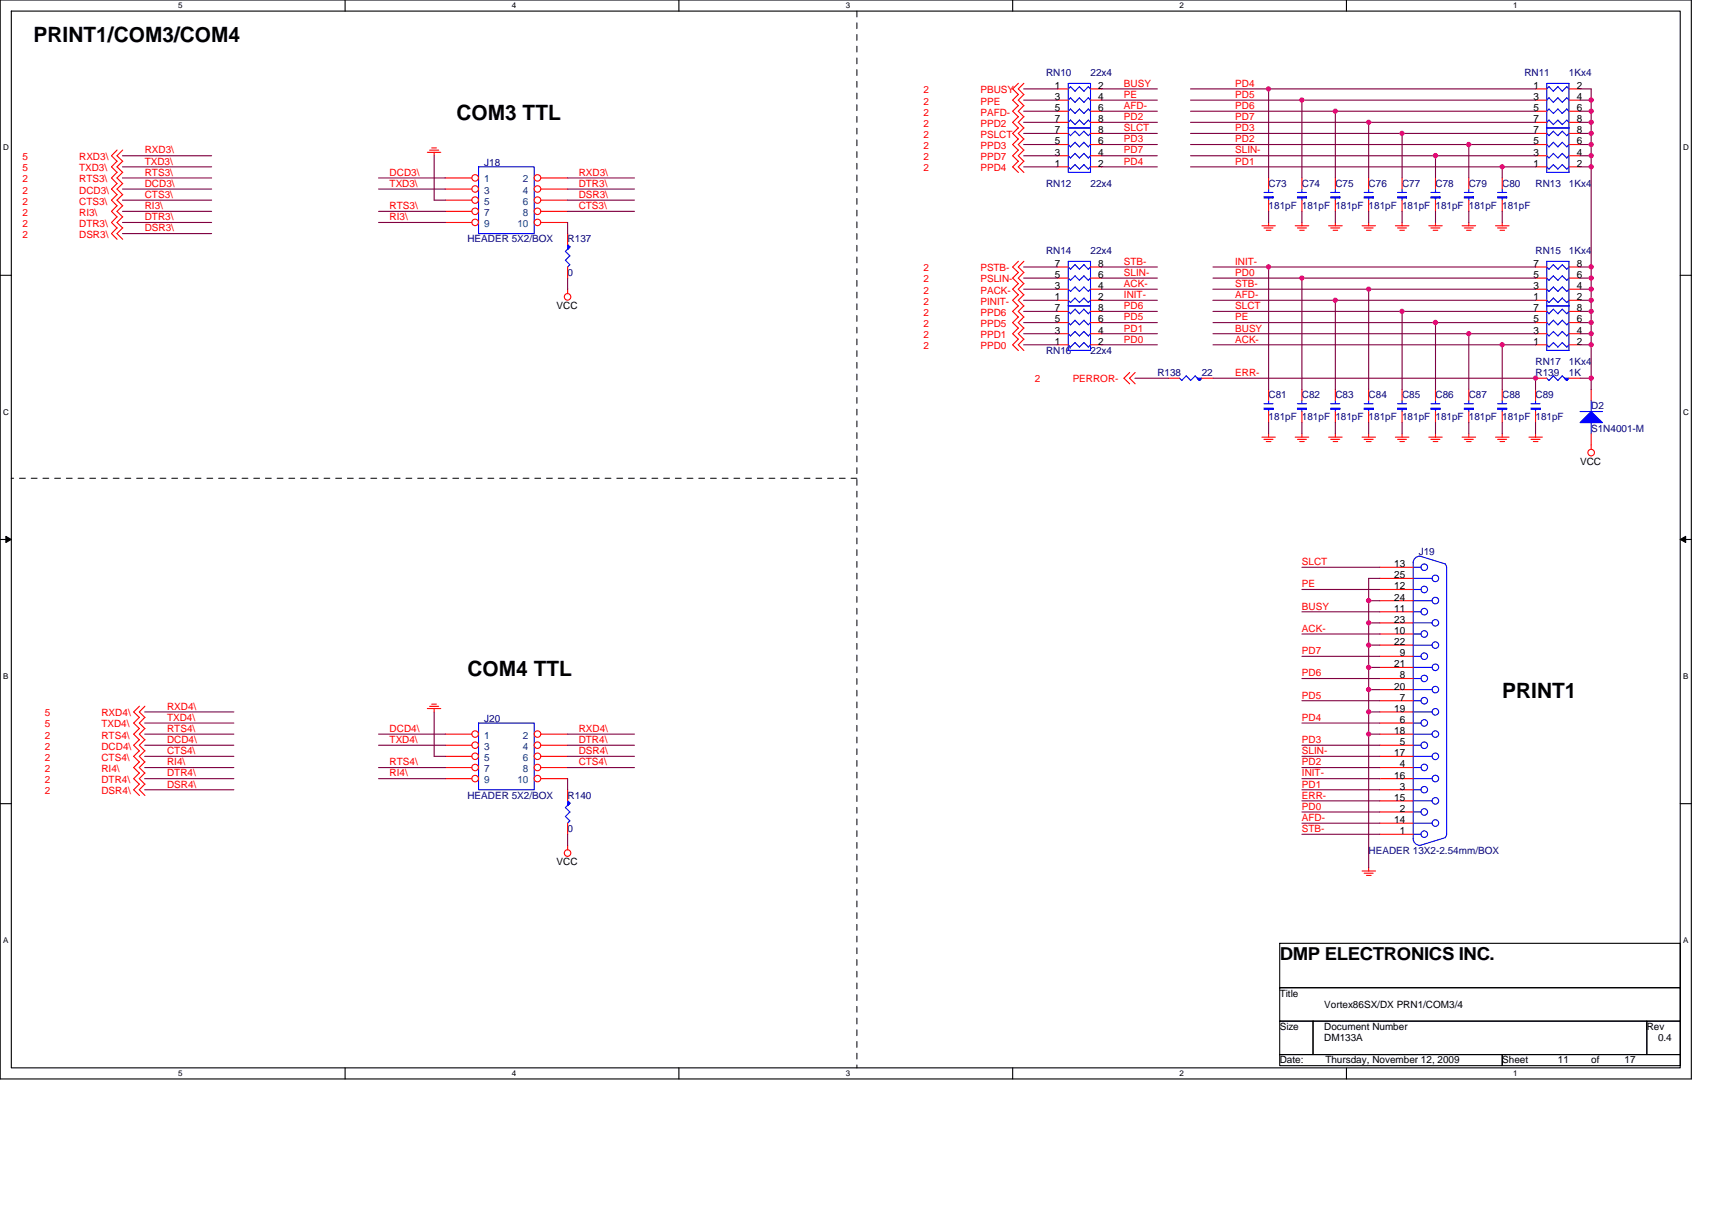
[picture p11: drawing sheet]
<svg xmlns="http://www.w3.org/2000/svg" width="297mm" height="210mm" viewBox="0 0 297 210" stroke-linecap="round" stroke-linejoin="round" font-family="sans-serif">
<path d="M0 0h293.5v187.2h-293.5zM2 1.9h289.5v183.4h-289.5z" fill="none" stroke="#000" stroke-width=".19"/>
<g fill="#fff">
<path d="M30.9 .2h.8v1.6h-.8z"/>
<path d="M30.9 185.5h.8v1.6h-.8z"/>
</g>
<path d="M59.9 0v1.9M59.9 185.3v1.9" fill="none" stroke="#000" stroke-width=".19"/>
<g fill="#fff">
<path d="M88.8 .2h.8v1.6h-.8z"/>
<path d="M88.8 185.5h.8v1.6h-.8z"/>
</g>
<path d="M117.8 0v1.9M117.8 185.3v1.9" fill="none" stroke="#000" stroke-width=".19"/>
<g fill="#fff">
<path d="M146.7 .2h.8v1.6h-.8z"/>
<path d="M146.7 185.5h.8v1.6h-.8z"/>
</g>
<path d="M175.7 0v1.9M175.7 185.3v1.9" fill="none" stroke="#000" stroke-width=".19"/>
<g fill="#fff">
<path d="M204.7 .2h.7v1.6h-.7z"/>
<path d="M204.7 185.5h.7v1.6h-.7z"/>
</g>
<path d="M233.6 0v1.9M233.6 185.3v1.9" fill="none" stroke="#000" stroke-width=".19"/>
<g fill="#fff">
<path d="M262.6 .2h.7v1.6h-.7z"/>
<path d="M262.6 185.5h.7v1.6h-.7z"/>
<path d="M.5 24.8h1v1.6h-1z"/>
<path d="M292 24.8h1v1.6h-1z"/>
<path d="M.5 70.7h1v1.5h-1z"/>
<path d="M292 70.7h1v1.5h-1z"/>
</g>
<path d="M0 47.8h2M291.5 47.8h2" fill="none" stroke="#000" stroke-width=".19"/>
<g fill="#fff">
<path d="M.5 116.5h.9v1.6h-.9z"/>
<path d="M292 116.5h.9v1.6h-.9z"/>
</g>
<path d="M0 93.6h2M291.5 93.6h2" fill="none" stroke="#000" stroke-width=".19"/>
<path d="M1 93.1l1 .5-1 .5zM291.5 93.6l1-.5v1z" fill="#000" stroke="#000" stroke-width=".17"/>
<g fill="#fff">
<path d="M.5 162.4h.9v1.5h-.9z"/>
<path d="M292 162.4h.9v1.5h-.9z"/>
</g>
<path d="M0 139.5h2M291.5 139.5h2M222 163.7h69.5v7.7h-69.5zM222 171.4h69.5v5.8h-69.5zM222 177.2h5.8v5.8h-5.8zM227.8 177.2h57.9v5.8h-57.9zM285.7 177.2h5.8v5.8h-5.8zM222 183h38.6v1.9h-38.6zM260.6 183h30.9v1.9h-30.9z" fill="none" stroke="#000" stroke-width=".19"/>
<path d="M148.7 1.9v183.4M148.7 83h-146.8" fill="none" stroke="#000" stroke-width=".17" stroke-dasharray="1 1 1 1 1 1 1 1"/>
<g fill="none" stroke="#f00" stroke-width=".19">
<path d="M176.7 16.4l-1 1 1 1M176.7 18.3l-1 1 1 1-1 .9 1 1M176.7 14.5l-1 .9 1 1M177.6 16.4l-.9 1 .9 1M177.6 18.3l-.9 1 .9 1-.9 .9 .9 1M177.6 14.5l-.9 .9 .9 1M183.4 15.4h2M183.4 17.4h2M183.4 19.3h2M189.2 15.4h2M189.2 17.4h2M189.2 19.3h2"/>
<path d="M266.4 15.4h2M266.4 17.4h2M266.4 19.3h2M272.2 15.4h1.9M272.2 17.4h1.9M272.2 19.3h1.9M20.3 35.7l-1 1 1 1M20.3 28l-1 1 1 .9M20.3 33.8l-1 .9 1 1M20.3 39.5l-1 1 1 1M20.3 26l-1 1 1 1M20.3 37.6l-1 1 1 1"/>
<path d="M20.3 31.8l-1 1 1 1M20.3 29.9l-1 1 1 1M21.3 35.7l-1 1 1 1M21.3 28l-1 1 1 .9M21.3 33.8l-1 .9 1 1M21.3 39.5l-1 1 1 1M21.3 26l-1 1 1 1M21.3 37.6l-1 1 1 1M21.3 31.8l-1 1 1 1M21.3 29.9l-1 1 1 1M74.1 26.4h2.4M74.5 26.1h1.6"/>
<path d="M74.9 25.7h.8M75.3 26.4v.6M77.3 30.9h4.6M77.3 32.8h4.6M77.3 34.7h4.6M77.3 36.7h4.6M77.3 38.6h4.6M93.8 30.9h4.7M93.8 32.8h4.7M93.8 34.7h4.7M93.8 36.7h4.7M93.8 38.6h4.7"/>
<path d="M176.7 26l-1 1 1 1M176.7 28l-1 1 1 .9M176.7 24.1l-1 1 1 1M176.7 22.2l-1 1 1 1M177.6 26l-.9 1 .9 1M177.6 28l-.9 1 .9 .9M177.6 24.1l-.9 1 .9 1M177.6 22.2l-.9 1 .9 1M183.4 21.2h2M183.4 29h2M183.4 27h2M183.4 25.1h2"/>
<path d="M183.4 23.2h2M189.2 21.2h2M189.2 29h2M189.2 27h2M189.2 25.1h2M189.2 23.2h2M218.9 39.2h2.4M219.3 39.6h1.6M219.7 40h.8M220.1 30.9v1.9M220.1 34.7v2M220.1 38.6v.6"/>
<path d="M224.7 39.2h2.4M225.1 39.6h1.6M225.5 40h.8M225.9 30.9v1.9M225.9 34.7v2M225.9 38.6v.6M230.5 39.2h2.4M230.9 39.6h1.5M231.3 40h.8M231.7 30.9v1.9M231.7 34.7v2M231.7 38.6v.6"/>
<path d="M236.3 39.2h2.4M236.7 39.6h1.5M237.1 40h.8M237.5 30.9v1.9M237.5 34.7v2M237.5 38.6v.6M242.1 39.2h2.4M242.5 39.6h1.5M242.9 40h.8M243.3 30.9v1.9M243.3 34.7v2M243.3 38.6v.6"/>
<path d="M247.9 39.2h2.3M248.3 39.6h1.5M248.7 40h.8M249.1 30.9v1.9M249.1 34.7v2M249.1 38.6v.6M253.7 39.2h2.3M254.1 39.6h1.5M254.5 40h.7M254.8 38.6v.6M254.8 30.9v1.9M254.8 34.7v2"/>
<path d="M259.5 39.2h2.3M259.8 39.6h1.6M260.3 40h.7M260.6 38.6v.6M260.6 30.9v1.9M260.6 34.7v2M266.4 21.2h2M266.4 29h2M266.4 27h2M266.4 25.1h2M266.4 23.2h2M272.2 21.2h1.9"/>
<path d="M272.2 29h1.9M272.2 27h1.9M272.2 25.1h1.9M272.2 23.2h1.9M98.5 50.2v.7M98.5 40.5v2M98.5 46.3v2M176.7 47.3l-1 1 1 .9M176.7 53.1l-1 .9 1 1M176.7 55l-1 1 1 1M176.7 58.8l-1 1 1 1M176.7 49.2l-1 1 1 1"/>
<path d="M176.7 51.1l-1 1 1 1M176.7 56.9l-1 1 1 1M176.7 45.3l-1 1 1 1M177.6 47.3l-.9 1 .9 .9M177.6 53.1l-.9 .9 .9 1M177.6 55l-.9 1 .9 1M177.6 58.8l-.9 1 .9 1M177.6 49.2l-.9 1 .9 1M177.6 51.1l-.9 1 .9 1M177.6 56.9l-.9 1 .9 1M177.6 45.3l-.9 1 .9 1M183.4 59.8h2"/>
<path d="M183.4 57.9h2M183.4 56h2M183.4 54h2M183.4 52.1h2M183.4 50.2h2M183.4 48.3h2M183.4 46.3h2M189.2 59.8h2M189.2 57.9h2M189.2 56h2M189.2 54h2M189.2 52.1h2"/>
<path d="M189.2 50.2h2M189.2 48.3h2M189.2 46.3h2M266.4 59.8h2M266.4 57.9h2M266.4 56h2M266.4 54h2M266.4 52.1h2M266.4 50.2h2M266.4 48.3h2M266.4 46.3h2M272.2 59.8h1.9"/>
<path d="M272.2 57.9h1.9M272.2 56h1.9M272.2 54h1.9M272.2 52.1h1.9M272.2 50.2h1.9M272.2 48.3h1.9M272.2 46.3h1.9M196 64.6l-1 1 1 1M197 64.6l-1 1 1 1M202.7 65.6h2M208.5 65.6h2M218.9 75.9h2.4"/>
<path d="M219.3 76.2h1.6M219.7 76.6h.8M220.1 75.3v.6M220.1 67.6v1.9M220.1 71.4v1.9M224.7 75.9h2.4M225.1 76.2h1.6M225.5 76.6h.8M225.9 67.6v1.9M225.9 71.4v1.9M225.9 75.3v.6M230.5 75.9h2.4"/>
<path d="M230.9 76.2h1.5M231.3 76.6h.8M231.7 67.6v1.9M231.7 71.4v1.9M231.7 75.3v.6M236.3 75.9h2.4M236.7 76.2h1.5M237.1 76.6h.8M237.5 67.6v1.9M237.5 71.4v1.9M237.5 75.3v.6M242.1 75.9h2.4"/>
<path d="M242.5 76.2h1.5M242.9 76.6h.8M243.3 67.6v1.9M243.3 71.4v1.9M243.3 75.3v.6M247.9 75.9h2.3M248.3 76.2h1.5M248.7 76.6h.8M249.1 67.6v1.9M249.1 71.4v1.9M249.1 75.3v.6M253.7 75.9h2.3"/>
<path d="M254.1 76.2h1.5M254.5 76.6h.7M254.8 75.3v.6M254.8 67.6v1.9M254.8 71.4v1.9M259.5 75.9h2.3M259.8 76.2h1.6M260.3 76.6h.7M260.6 75.3v.6M260.6 67.6v1.9M260.6 71.4v1.9M265.3 75.9h2.3"/>
<path d="M265.6 76.2h1.6M266 76.6h.8M266.4 65.6h2M266.4 75.3v.6M266.4 67.6v1.9M266.4 71.4v1.9M272.2 65.6h1.9M276.1 67.6v1.9M276.1 75.3v2.7M239.4 98.4h5.8M239.4 119.7h5.8M239.4 117.8h5.8"/>
<path d="M239.4 115.8h5.8M239.4 113.9h5.8M239.4 112h5.8M239.4 110h5.8M239.4 108.1h5.8M239.4 106.2h5.8M239.4 104.2h5.8M239.4 102.3h5.8M239.4 100.4h5.8M24.2 134.1l-1 1 1 1M24.2 122.6l-1 .9 1 1M24.2 136.1l-1 1 1 .9"/>
<path d="M24.2 128.4l-1 .9 1 1-1 1 1 .9M24.2 126.4l-1 1 1 1M24.2 132.2l-1 1 1 1M24.2 124.5l-1 1 1 .9M25.1 134.1l-.9 1 .9 1M25.1 122.6l-.9 .9 .9 1M25.1 136.1l-.9 1 .9 .9M25.1 128.4l-.9 .9 .9 1-.9 1 .9 .9M25.1 126.4l-.9 1 .9 1M25.1 132.2l-.9 1 .9 1M25.1 124.5l-.9 1 .9 .9M74.1 123h2.4"/>
<path d="M74.5 122.6h1.6M74.9 122.2h.8M75.3 122.9v.6M77.3 127.4h4.6M77.3 129.3h4.6M77.3 131.3h4.6M77.3 133.2h4.6M77.3 135.1h4.6M93.8 127.4h4.7M93.8 129.3h4.7M93.8 131.3h4.7M93.8 133.2h4.7"/>
<path d="M93.8 135.1h4.7M98.5 137.1v1.9M239.4 139h5.8M239.4 137.1h5.8M239.4 135.1h5.8M239.4 133.2h5.8M239.4 131.3h5.8M239.4 129.3h5.8M239.4 127.4h5.8M239.4 125.5h5.8M239.4 123.5h5.8M239.4 121.6h5.8"/>
<path d="M98.5 142.9v1.9M98.5 146.7v.8M236.3 151.2h2.4M236.7 151.5h1.5M237.1 151.9h.8M237.5 150.6v.6M239.4 144.8h5.8M239.4 142.9h5.8M239.4 140.9h5.8"/>
<circle cx="82.4" cy="30.9" r=".57"/>
<circle cx="82.4" cy="32.8" r=".57"/>
<circle cx="82.4" cy="34.7" r=".57"/>
<circle cx="82.4" cy="36.7" r=".57"/>
<circle cx="82.4" cy="38.6" r=".57"/>
<circle cx="93.3" cy="30.9" r=".57"/>
<circle cx="93.3" cy="32.8" r=".57"/>
<circle cx="93.3" cy="34.7" r=".57"/>
<circle cx="93.3" cy="36.7" r=".57"/>
<circle cx="93.3" cy="38.6" r=".57"/>
<circle cx="98.5" cy="51.5" r=".57"/>
<circle cx="276.1" cy="78.5" r=".57"/>
<circle cx="82.4" cy="127.4" r=".57"/>
<circle cx="82.4" cy="129.3" r=".57"/>
<circle cx="82.4" cy="131.2" r=".57"/>
<circle cx="82.4" cy="133.2" r=".57"/>
<circle cx="82.4" cy="135.1" r=".57"/>
<circle cx="93.3" cy="127.4" r=".57"/>
<circle cx="93.3" cy="129.3" r=".57"/>
<circle cx="93.3" cy="131.2" r=".57"/>
<circle cx="93.3" cy="133.2" r=".57"/>
<circle cx="93.3" cy="135.1" r=".57"/>
<circle cx="98.5" cy="148" r=".57"/>
</g>
<g fill="none" stroke="#00f" stroke-width=".19">
<path d="M185.4 14.5h3.8v15.4h-3.8zM185.4 17.4l.3-.4 .8 .8M185.4 19.3l.3-.4 .8 .8M185.7 15l.8 .9M185.8 15l-.4 .4M186.5 17.8l.8-.8 .8 .8M187.3 15l-.8 .8M188.8 15l.4 .5M188.8 17l.4 .4M188.8 18.9l.4 .4M188.8 18.9l-.7 .8-.8-.8-.8 .8M188.8 15l-.7 .8-.8-.8"/>
<path d="M188.8 17l-.7 .8M268.4 14.5h3.8v15.4h-3.8zM268.4 17.4l.4-.4 .7 .8M268.4 19.3l.4-.4 .7 .8M268.8 15l.7 .9M268.8 15l-.4 .4M270.3 17l.8 .8M270.3 15l-.8 .8M270.3 17l-.8 .8M270.3 18.9l-.8 .8M271.8 15l.4 .5M271.8 17l.4 .4"/>
<path d="M271.8 18.9l.4 .4M271.9 15l-.8 .8-.8-.8M271.9 17l-.8 .8M271.9 18.9l-.8 .8-.8-.8M83 29h9.7v11.5h-9.7zM185.3 22.2h3.9M185.4 29l.4 .4M185.7 20.8l.8 .8M185.8 20.8l-.4 .4M186.5 28.6l.8 .8M186.5 24.7l.8 .8 .8-.8 .7 .8M186.5 22.8l.8 .8 .8-.8 .7 .8"/>
<path d="M186.5 28.6l-.8 .7M186.5 26.6l-.8 .8-.3-.4M186.5 24.7l-.8 .8-.3-.4M186.5 22.8l-.8 .7-.3-.3M187.3 20.8l.8 .8M187.3 20.8l-.8 .8M188.1 28.6l.7 .8M188.1 26.6l.7 .8M188.1 26.6l-.8 .8-.8-.8M188.1 28.6l-.8 .7M188.8 20.8l.4 .5M188.8 20.8l-.7 .8"/>
<path d="M189.2 28.9l-.4 .4M189.2 27l-.4 .4M189.2 25.1l-.4 .4M189.2 23.1l-.4 .4M219.3 33.4h1.6M220.1 32.8v.6M220.1 34.4v.4M225.1 33.4h1.6M225.9 32.8v.6M225.9 34.4v.4M230.9 33.4h1.5M231.7 32.8v.6"/>
<path d="M231.7 34.4v.4M236.7 33.4h1.5M237.5 32.8v.6M237.5 34.4v.4M242.5 33.4h1.5M243.3 32.8v.6M243.3 34.4v.4M248.3 33.4h1.5M249.1 32.8v.6M249.1 34.4v.4M254.1 33.4h1.5M254.8 32.8v.6"/>
<path d="M254.8 34.4v.4M259.8 33.4h1.6M260.6 32.8v.6M260.6 34.4v.4M268.3 22.2h3.9M268.4 29l.4 .4M268.8 20.8l.7 .8M268.8 20.8l-.4 .4M269.5 28.6l.8 .8M269.5 26.6l.8 .8M269.5 24.7l.8 .8M269.5 22.8l.8 .8"/>
<path d="M269.5 28.6l-.7 .7M269.5 26.6l-.7 .8-.4-.4M269.5 24.7l-.7 .8-.4-.4M269.5 22.8l-.7 .7-.4-.3M270.3 25.5l.8-.8 .8 .8M270.3 23.5l.8-.7 .8 .8M270.3 20.8l.8 .8M270.3 20.8l-.8 .8M271.1 28.6l.8 .8M271.1 26.6l.8 .8M271.1 28.6l-.8 .7M271.1 26.6l-.8 .8"/>
<path d="M271.8 20.8l.4 .5M271.9 20.8l-.8 .8M272.2 28.9l-.4 .4M272.2 27l-.4 .4M272.2 25.1l-.4 .4M272.2 23.1l-.4 .4M98.1 43.6l.8 .8M98.1 45.2l.8 .8M98.5 42.5l.4 .4M98.9 42.8l-.8 .8M98.9 44.4l-.8 .8M98.9 45.9l-.4 .5"/>
<path d="M185.3 53.1h3.9M185.3 45.4h3.9M185.4 59.8l.4 .4M185.4 56l.4 .4M185.4 54l.4 .5M185.4 45.3v15.5h3.8v-15.5M185.4 52.1l.4 .4M185.4 48.3l.4 .4M186.5 59.5l.8 .7M186.5 57.5l.8 .8 .8-.8 .7 .8M186.5 55.6l.8 .8M186.5 53.7l.8 .8"/>
<path d="M186.5 51.7l.8 .8M186.5 49.8l.8 .8 .8-.8 .7 .8M186.5 47.9l.8 .8M186.5 59.4l-.8 .8M186.5 57.5l-.8 .8-.3-.4M186.5 55.6l-.8 .8M186.5 53.6l-.8 .8M186.5 51.7l-.8 .8M186.5 49.8l-.8 .8-.3-.4M186.5 47.9l-.8 .7M186.5 45.9l-.8 .8-.3-.4M187.3 56.4l.8-.8 .7 .8"/>
<path d="M187.3 54.4l.8-.7 .7 .8M188.1 59.5l.7 .7M188.1 51.7l.7 .8M188.1 47.9l.7 .8M188.1 45.9l.7 .8M188.1 59.4l-.8 .8M188.1 45.9l-.8 .8-.8-.8M188.1 51.7l-.8 .8M188.1 47.9l-.8 .7M189.2 59.8l-.4 .4M189.2 57.9l-.4 .4M189.2 56l-.4 .4"/>
<path d="M189.2 54l-.4 .4M189.2 52.1l-.4 .4M189.2 50.2l-.4 .4M189.2 48.2l-.4 .4M189.2 46.3l-.4 .4M268.3 53.1h3.9M268.3 45.4h3.9M268.4 45.3v15.5h3.8v-15.5M268.4 52.1l.4 .4M268.4 48.3l.4 .4M268.4 59.8l.4 .4M268.4 56l.4 .4"/>
<path d="M268.4 54l.4 .5M269.5 51.7l.8 .8M269.5 49.8l.8 .8M269.5 47.9l.8 .8M269.5 45.9l.8 .8M269.5 59.5l.8 .7M269.5 57.5l.8 .8M269.5 55.6l.8 .8M269.5 53.7l.8 .8M269.5 51.7l-.7 .8M269.5 49.8l-.7 .8-.4-.4M269.5 47.9l-.7 .7"/>
<path d="M269.5 45.9l-.7 .8-.4-.4M269.5 59.4l-.7 .8M269.5 57.5l-.7 .8-.4-.4M269.5 55.6l-.7 .8M269.5 53.6l-.7 .8M270.3 50.6l.8-.8 .8 .8M270.3 58.3l.8-.8 .8 .8M270.3 56.4l.8-.8 .8 .8M270.3 54.4l.8-.7 .8 .8M271.1 51.7l.8 .8M271.1 47.9l.8 .8M271.1 45.9l.8 .8"/>
<path d="M271.1 59.5l.8 .7M271.1 51.7l-.8 .8M271.1 47.9l-.8 .7M271.1 45.9l-.8 .8M271.1 59.4l-.8 .8M272.2 52.1l-.4 .4M272.2 50.2l-.4 .4M272.2 48.2l-.4 .4M272.2 46.3l-.4 .4M272.2 59.8l-.4 .4M272.2 57.9l-.4 .4M272.2 56l-.4 .4"/>
<path d="M272.2 54l-.4 .4M204.6 65.6l.4 .4M205.8 65.2l.8 .8M205.8 65.2l-.8 .8M207.3 65.2l.8 .8M207.4 65.2l-.8 .8M208.5 65.6l-.4 .4M219.3 70.1h1.6M220.1 69.5v.6M220.1 71v.4M225.1 70.1h1.6M225.9 69.5v.6"/>
<path d="M225.9 71v.4M230.9 70.1h1.5M231.7 69.5v.6M231.7 71v.4M236.7 70.1h1.5M237.5 69.5v.6M237.5 71v.4M242.5 70.1h1.5M243.3 69.5v.6M243.3 71v.4M248.3 70.1h1.5M249.1 69.5v.6"/>
<path d="M249.1 71v.4M254.1 70.1h1.5M254.8 69.5v.6M254.8 71v.4M259.8 70.1h1.6M260.6 69.5v.6M260.6 71v.4M265.6 70.1h1.6M266.4 69.5v.6M266.4 71v.4M268.3 65.6l.5 .4M269.5 65.2l.8 .8"/>
<path d="M269.5 65.2l-.8 .8M271 65.2l.8 .8M271.1 65.2l-.8 .8M272.2 65.6l-.4 .4M274.1 71.4h3.9M276.1 69.5v1.9M276.1 73.3v2M245.2 98.4h1.4M250.7 97.9l.3 .5M250.8 97.9l-4.5-1.4a1.14 1.14 0 0 0-1.1 1.2v47.8a1.17 1.17 0 0 0 1.1 1.2M251 98.4v46.4M245.2 119.7h3.3"/>
<path d="M245.2 115.8h3.3M245.2 112h3.3M245.2 108.1h3.3M245.2 104.2h3.3M245.2 100.4h3.3M245.2 117.8h1.4M245.2 113.9h1.4M245.2 110h1.4M245.2 106.2h1.4M245.2 102.3h1.4M83 125.5h9.7v11.6h-9.7zM98.5 139l.4 .4"/>
<path d="M98.9 139.4l-.8 .8M245.2 139h3.3M245.2 135.1h3.3M245.2 131.3h3.3M245.2 127.4h3.3M245.2 123.5h3.3M245.2 137.1h1.4M245.2 133.2h1.4M245.2 129.3h1.4M245.2 125.5h1.4M245.2 121.6h1.4M98.1 140.1l.8 .8"/>
<path d="M98.1 141.7l.8 .8M98.9 140.9l-.8 .8M98.9 142.5l-.4 .4M245.2 142.9h3.3M245.2 144.8h1.4M245.2 140.9h1.4M250.8 145.4l-4.5 1.3M251 144.8l-.2 .5"/>
<circle cx="247.1" cy="98.4" r=".57"/>
<circle cx="247.1" cy="110" r=".57"/>
<circle cx="247.1" cy="106.1" r=".57"/>
<circle cx="247.1" cy="102.3" r=".57"/>
<circle cx="247.1" cy="113.9" r=".57"/>
<circle cx="247.1" cy="117.7" r=".57"/>
<circle cx="249" cy="100.4" r=".57"/>
<circle cx="249" cy="115.8" r=".57"/>
<circle cx="249" cy="104.2" r=".57"/>
<circle cx="249" cy="111.9" r=".57"/>
<circle cx="249" cy="119.7" r=".57"/>
<circle cx="249" cy="108.1" r=".57"/>
<circle cx="247.1" cy="133.2" r=".57"/>
<circle cx="247.1" cy="121.6" r=".57"/>
<circle cx="247.1" cy="129.3" r=".57"/>
<circle cx="247.1" cy="125.5" r=".57"/>
<circle cx="247.1" cy="137" r=".57"/>
<circle cx="249" cy="131.3" r=".57"/>
<circle cx="249" cy="135.1" r=".57"/>
<circle cx="249" cy="123.5" r=".57"/>
<circle cx="249" cy="139" r=".57"/>
<circle cx="249" cy="127.4" r=".57"/>
<circle cx="247.1" cy="144.8" r=".57"/>
<circle cx="247.1" cy="140.9" r=".57"/>
<circle cx="249" cy="142.8" r=".57"/>
</g>
<g fill="#00f" stroke="#00f" stroke-width=".19">
<path d="M225.1 34.2v.2h1.6v-.2z" fill-rule="evenodd"/>
<path d="M242.5 34.2v.2h1.5v-.2z" fill-rule="evenodd"/>
<path d="M259.9 34.2v.2h1.5v-.2z" fill-rule="evenodd"/>
<path d="M254.1 34.2v.2h1.5v-.2z" fill-rule="evenodd"/>
<path d="M219.3 34.2v.2h1.6v-.2z" fill-rule="evenodd"/>
<path d="M98.5 42.5l.4 .3-.4 .4 .4-.4-.4 .4z" fill-rule="evenodd"/>
<path d="M248.3 70.8v.2h1.5v-.2z" fill-rule="evenodd"/>
<path d="M265.7 70.8v.2h1.5v-.2z" fill-rule="evenodd"/>
<path d="M98.5 139l.4 .4-.4 .4 .4-.4-.4 .4z" fill-rule="evenodd"/>
<path d="M236.7 34.2v.2h1.5v-.2z" fill-rule="evenodd"/>
<path d="M207.7 65.6h.8l-.4 .4z" fill-rule="evenodd"/>
<path d="M248.3 34.2v.2h1.5v-.2z" fill-rule="evenodd"/>
<path d="M276.1 71.4l1.9 1.9h-3.9z" fill-rule="evenodd"/>
<path d="M271.5 65.6h.7l-.4 .4z" fill-rule="evenodd"/>
<path d="M230.9 34.2v.2h1.5v-.2z" fill-rule="evenodd"/>
<path d="M254.1 70.8v.2h1.5v-.2z" fill-rule="evenodd"/>
<path d="M219.3 70.8v.2h1.6v-.2z" fill-rule="evenodd"/>
<path d="M242.5 70.8v.2h1.5v-.2z" fill-rule="evenodd"/>
<path d="M236.7 70.8v.2h1.5v-.2z" fill-rule="evenodd"/>
<path d="M225.1 70.8v.2h1.6v-.2z" fill-rule="evenodd"/>
<path d="M230.9 70.8v.2h1.5v-.2z" fill-rule="evenodd"/>
<path d="M259.9 70.8v.2h1.5v-.2z" fill-rule="evenodd"/>
</g>
<g fill="none" stroke="#800040" stroke-width=".19">
<path d="M177.6 17.4h5.8M177.6 19.3h5.8M177.6 15.4h5.8M191.1 17.4h9.7M191.1 19.3h9.7M191.1 15.4h9.7M206.6 15.4h59.8M206.6 17.4h59.8M206.6 19.3h59.8M220.1 15.4v15.5M225.9 17.4v13.5M231.7 19.3v11.6"/>
<path d="M274.1 17.4h2M274.1 19.3h2M274.1 15.4h2v52.2M21.2 27h15.5M21.2 29h15.5M21.2 38.6h15.5M21.2 36.7h15.5M21.2 34.7h15.5M21.2 30.9h15.5M21.2 32.8h15.5M65.7 38.6h11.6M65.7 36.7h11.6"/>
<path d="M65.7 30.9h11.6M65.7 32.8h11.6M75.3 27v7.7h2M98.5 36.7h11.6M98.5 34.7h11.6M98.5 30.9h11.6M98.5 32.8h11.6M98.5 38.6v2M177.6 21.2h5.8M177.6 25.1h5.8M177.6 27h5.8M177.6 29h5.8"/>
<path d="M177.6 23.2h5.8M191.1 21.2h9.7M191.1 25.1h9.7M191.1 27h9.7M191.1 29h9.7M191.1 23.2h9.7M206.6 27h59.8M206.6 21.2h59.8M206.6 25.1h59.8M206.6 29h59.8M220.1 36.7v1.9M225.9 36.7v1.9"/>
<path d="M231.7 36.7v1.9M237.5 21.2v9.7M237.5 36.7v1.9M243.3 23.1v7.8M243.3 36.7v1.9M249.1 27v3.9M249.1 36.7v1.9M254.8 25.1v5.8M254.8 36.7v1.9M260.6 28.9v2M260.6 36.7v1.9M266.4 23.2h-59.8"/>
<path d="M274.1 21.2h2M274.1 25.1h2M274.1 27h2M274.1 29h2M274.1 23.2h2M21.2 40.5h15.5M98.5 48.2v2M177.6 59.8h5.8M177.6 48.3h5.8M177.6 46.3h5.8M177.6 56h5.8M177.6 50.2h5.8"/>
<path d="M177.6 54h5.8M177.6 57.9h5.8M177.6 52.1h5.8M191.1 59.8h9.7M191.1 48.3h9.7M191.1 46.3h9.7M191.1 56h9.7M191.1 50.2h9.7M191.1 54h9.7M191.1 57.9h9.7M191.1 52.1h9.7M210.4 52.1h56"/>
<path d="M210.4 50.2h56M210.5 54h55.9M210.5 57.9h55.9M210.5 48.3h55.9M220.1 46.3v21.3M225.9 48.2v19.4M231.7 52.1v15.5M237.5 50.2v17.4M243.3 54v13.6M249.1 56v11.6M254.8 57.9v9.7M260.6 59.8v7.8"/>
<path d="M266.4 46.3h-55.9M266.4 56h-55.9M266.4 59.8h-55.9M274.1 48.3h2M274.1 46.3h2M274.1 56h2M274.1 50.2h2M274.1 59.8h2M274.1 54h2M274.1 57.9h2M274.1 52.1h2M196.9 65.6h5.8"/>
<path d="M210.5 65.6h55.9M220.1 73.3v2M225.9 73.3v2M231.7 73.3v2M237.5 73.3v2M243.3 73.3v2M249.1 73.3v2M254.8 73.3v2M260.6 73.3v2M266.4 65.6v2M266.4 73.3v2M274.1 65.6h2"/>
<path d="M225.9 98.4h13.5M225.9 110h13.5M225.9 117.8h13.5M225.9 106.2h13.5M225.9 113.9h13.5M225.9 102.3h13.5M237.5 112h1.9M237.5 108.1h1.9M237.5 119.7h1.9M237.5 115.8h1.9M237.5 104.2h1.9M239.4 100.4h-1.9v50.2"/>
<path d="M25.1 127.4h15.5M25.1 135.1h15.5M25.1 123.5h15.5M25.1 129.3h15.5M25.1 125.5h15.5M25.1 137.1h15.5M25.1 133.2h15.5M25.1 131.3h15.5M65.7 127.4h11.6M65.7 135.1h11.6M65.7 129.3h11.6M65.7 133.2h11.6"/>
<path d="M75.3 123.5v7.8h2M98.5 127.4h11.6M98.5 129.3h11.6M98.5 133.2h11.6M98.5 131.3h11.6M98.5 135.1v2M225.9 135.1h13.5M225.9 129.3h13.5M225.9 125.5h13.5M225.9 137.1h13.5M225.9 133.2h13.5M225.9 139h13.5"/>
<path d="M225.9 121.6h13.5M225.9 131.3h13.5M237.5 127.4h1.9M237.5 123.5h1.9M98.5 144.8v1.9M225.9 144.8h13.5M225.9 142.9h13.5M225.9 140.9h13.5"/>
</g>
<g fill="#f0f" stroke="#f0f" stroke-width=".19">
<circle cx="276.1" cy="59.8" r=".38"/>
<circle cx="276.1" cy="54" r=".38"/>
<circle cx="266.4" cy="65.6" r=".38"/>
<circle cx="260.6" cy="59.8" r=".38"/>
<circle cx="231.7" cy="19.3" r=".38"/>
<circle cx="237.5" cy="21.2" r=".38"/>
<circle cx="276.1" cy="27" r=".38"/>
<circle cx="276.1" cy="50.2" r=".38"/>
<circle cx="276.1" cy="56" r=".38"/>
<circle cx="276.1" cy="19.3" r=".38"/>
<circle cx="276.1" cy="23.1" r=".38"/>
<circle cx="276.1" cy="25.1" r=".38"/>
<circle cx="276.1" cy="52.1" r=".38"/>
<circle cx="276.1" cy="65.6" r=".38"/>
<circle cx="276.1" cy="17.4" r=".38"/>
<circle cx="237.5" cy="50.2" r=".38"/>
<circle cx="249" cy="56" r=".38"/>
<circle cx="276.1" cy="21.2" r=".38"/>
<circle cx="276.1" cy="28.9" r=".38"/>
<circle cx="276.1" cy="57.9" r=".38"/>
<circle cx="237.5" cy="123.5" r=".38"/>
<circle cx="237.5" cy="115.8" r=".38"/>
<circle cx="237.5" cy="127.4" r=".38"/>
<circle cx="237.5" cy="111.9" r=".38"/>
<circle cx="237.5" cy="108.1" r=".38"/>
<circle cx="237.5" cy="104.2" r=".38"/>
<circle cx="237.5" cy="119.7" r=".38"/>
<circle cx="276.1" cy="48.2" r=".38"/>
<circle cx="260.6" cy="28.9" r=".38"/>
<circle cx="220.1" cy="46.3" r=".38"/>
<circle cx="225.9" cy="48.2" r=".38"/>
<circle cx="276.1" cy="46.3" r=".38"/>
<circle cx="225.9" cy="17.4" r=".38"/>
<circle cx="220.1" cy="15.4" r=".38"/>
<circle cx="249" cy="27" r=".38"/>
<circle cx="243.3" cy="23.1" r=".38"/>
<circle cx="254.8" cy="25.1" r=".38"/>
<circle cx="243.2" cy="54" r=".38"/>
<circle cx="231.7" cy="52.1" r=".38"/>
<circle cx="254.8" cy="57.9" r=".38"/>
</g>
<g font-size="3.7">
<text x="5.8" y="7.2">PRINT1/COM3/COM4</text>
<text x="79.2" y="20.8">COM3 TTL</text>
<text x="81.1" y="117.3">COM4 TTL</text>
<text x="260.6" y="121.1">PRINT1</text>
</g>
<text font-size="3.1" x="222" y="166.6">DMP ELECTRONICS INC.</text>
<g font-size="1.7" fill="#f00">
<text x="160.2" y="16.2">2</text>
<text x="170.1" y="16.2">PBUSY</text>
<text x="195" y="17">PE</text>
<text x="195" y="15">BUSY</text>
<text x="214.3" y="17">PD5</text>
<text x="214.3" y="15">PD4</text>
<text x="160.2" y="18.1">2</text>
<text x="160.2" y="20.1">2</text>
<text x="160.2" y="22">2</text>
<text x="160.2" y="23.9">2</text>
<text x="170.1" y="18.1">PPE</text>
<text x="170.1" y="20.1">PAFD-</text>
<text x="170.1" y="22">PPD2</text>
<text x="170.1" y="23.9">PSLCT</text>
<text x="195" y="18.9">AFD-</text>
<text x="195" y="20.8">PD2</text>
<text x="195" y="22.8">SLCT</text>
<text x="214.3" y="20.8">PD7</text>
<text x="214.3" y="18.9">PD6</text>
<text x="214.3" y="22.8">PD3</text>
<text x="3.9" y="29.7">5</text>
<text x="3.9" y="27.8">5</text>
<text x="13.7" y="29.7">TXD3\</text>
<text x="13.7" y="27.8">RXD3\</text>
<text x="25.1" y="26.6">RXD3\</text>
<text x="25.1" y="28.6">TXD3\</text>
<text x="160.2" y="27.8">2</text>
<text x="160.2" y="29.7">2</text>
<text x="160.2" y="25.9">2</text>
<text x="170.1" y="27.8">PPD7</text>
<text x="170.1" y="29.7">PPD4</text>
<text x="170.1" y="25.9">PPD3</text>
<text x="195" y="26.6">PD7</text>
<text x="195" y="28.6">PD4</text>
<text x="195" y="24.7">PD3</text>
<text x="214.3" y="28.6">PD1</text>
<text x="214.3" y="24.7">PD2</text>
<text x="214.3" y="26.6">SLIN-</text>
<text x="3.9" y="35.5">2</text>
<text x="3.9" y="33.6">2</text>
<text x="3.9" y="31.7">2</text>
<text x="13.7" y="35.5">CTS3\</text>
<text x="13.7" y="33.6">DCD3\</text>
<text x="13.7" y="31.7">RTS3\</text>
<text x="25.1" y="34.4">CTS3\</text>
<text x="25.1" y="30.5">RTS3\</text>
<text x="25.1" y="32.4">DCD3\</text>
<text x="67.6" y="30.5">DCD3\</text>
<text x="67.6" y="32.4">TXD3\</text>
<text x="100.4" y="30.5">RXD3\</text>
<text x="100.4" y="32.4">DTR3\</text>
<text x="100.4" y="34.4">DSR3\</text>
<text x="3.9" y="37.4">2</text>
<text x="3.9" y="41.3">2</text>
<text x="3.9" y="39.4">2</text>
<text x="13.7" y="37.4">RI3\</text>
<text x="13.7" y="41.3">DSR3\</text>
<text x="13.7" y="39.4">DTR3\</text>
<text x="25.1" y="38.2">DTR3\</text>
<text x="25.1" y="36.3">RI3\</text>
<text x="25.1" y="40.2">DSR3\</text>
<text x="67.6" y="36.3">RTS3\</text>
<text x="67.6" y="38.2">RI3\</text>
<text x="100.4" y="36.3">CTS3\</text>
<text x="160.2" y="47.1">2</text>
<text x="170.1" y="47.1">PSTB-</text>
<text x="195" y="47.9">SLIN-</text>
<text x="195" y="45.9">STB-</text>
<text x="214.3" y="45.9">INIT-</text>
<text x="214.3" y="47.9">PD0</text>
<text x="160.2" y="49">2</text>
<text x="160.2" y="51">2</text>
<text x="160.2" y="52.9">2</text>
<text x="170.1" y="49">PSLIN-</text>
<text x="170.1" y="51">PACK-</text>
<text x="170.1" y="52.9">PINIT-</text>
<text x="195" y="53.7">PD6</text>
<text x="195" y="49.8">ACK-</text>
<text x="195" y="51.7">INIT-</text>
<text x="214.3" y="53.7">SLCT</text>
<text x="214.3" y="51.7">AFD-</text>
<text x="214.3" y="49.8">STB-</text>
<text x="160.2" y="54.8">2</text>
<text x="160.2" y="56.7">2</text>
<text x="160.2" y="58.7">2</text>
<text x="170.1" y="54.8">PPD6</text>
<text x="170.1" y="56.7">PPD5</text>
<text x="170.1" y="58.7">PPD1</text>
<text x="195" y="55.6">PD5</text>
<text x="195" y="59.5">PD0</text>
<text x="195" y="57.5">PD1</text>
<text x="214.3" y="59.5">ACK-</text>
<text x="214.3" y="55.6">PE</text>
<text x="214.3" y="57.5">BUSY</text>
<text x="160.2" y="60.6">2</text>
<text x="170.1" y="60.6">PPD0</text>
<text x="214.3" y="65.2">ERR-</text>
<text x="179.6" y="66.2">2</text>
<text x="186.1" y="66.2">PERROR-</text>
<text x="225.9" y="98.1">SLCT</text>
<text x="225.9" y="101.9">PE</text>
<text x="225.9" y="105.8">BUSY</text>
<text x="225.9" y="109.6">ACK-</text>
<text x="225.9" y="113.5">PD7</text>
<text x="225.9" y="117.4">PD6</text>
<text x="7.8" y="124.3">5</text>
<text x="17.6" y="124.3">RXD4\</text>
<text x="29" y="125.1">TXD4\</text>
<text x="29" y="123.1">RXD4\</text>
<text x="225.9" y="125.1">PD4</text>
<text x="225.9" y="121.2">PD5</text>
<text x="7.8" y="130.1">2</text>
<text x="7.8" y="128.2">2</text>
<text x="7.8" y="126.2">5</text>
<text x="17.6" y="130.1">DCD4\</text>
<text x="17.6" y="128.2">RTS4\</text>
<text x="17.6" y="126.2">TXD4\</text>
<text x="29" y="130.9">CTS4\</text>
<text x="29" y="128.9">DCD4\</text>
<text x="29" y="127">RTS4\</text>
<text x="67.6" y="128.9">TXD4\</text>
<text x="67.6" y="127">DCD4\</text>
<text x="100.4" y="130.9">DSR4\</text>
<text x="100.4" y="127">RXD4\</text>
<text x="100.4" y="128.9">DTR4\</text>
<text x="225.9" y="128.9">PD3</text>
<text x="225.9" y="130.9">SLIN-</text>
<text x="7.8" y="135.9">2</text>
<text x="7.8" y="137.8">2</text>
<text x="7.8" y="132">2</text>
<text x="7.8" y="134">2</text>
<text x="17.6" y="135.9">DTR4\</text>
<text x="17.6" y="137.8">DSR4\</text>
<text x="17.6" y="132">CTS4\</text>
<text x="17.6" y="134">RI4\</text>
<text x="29" y="134.7">DTR4\</text>
<text x="29" y="132.8">RI4\</text>
<text x="29" y="136.7">DSR4\</text>
<text x="67.6" y="132.8">RTS4\</text>
<text x="67.6" y="134.7">RI4\</text>
<text x="100.4" y="132.8">CTS4\</text>
<text x="225.9" y="134.7">INIT-</text>
<text x="225.9" y="136.7">PD1</text>
<text x="225.9" y="132.8">PD2</text>
<text x="225.9" y="142.5">AFD-</text>
<text x="225.9" y="138.6">ERR-</text>
<text x="225.9" y="140.5">PD0</text>
<text x="225.9" y="144.4">STB-</text>
</g>
<g font-size="1.7" fill="#000080">
<text x="181.5" y="13.1">RN10</text>
<text x="189.2" y="13.1">22x4</text>
<text x="264.5" y="13.1">RN11</text>
<text x="272.2" y="13.1">1Kx4</text>
<text x="84" y="28.8">J18</text>
<text x="181.5" y="32.4">RN12</text>
<text x="189.2" y="32.4">22x4</text>
<text x="220.1" y="32.4">C73</text>
<text x="225.9" y="32.4">C74</text>
<text x="231.7" y="32.4">C75</text>
<text x="237.5" y="32.4">C76</text>
<text x="243.3" y="32.4">C77</text>
<text x="249.1" y="32.4">C78</text>
<text x="254.8" y="32.4">C79</text>
<text x="260.6" y="32.4">C80</text>
<text x="266.4" y="32.4">RN13</text>
<text x="272.2" y="32.4">1Kx4</text>
<text x="220.1" y="36.3">181pF 181pF 181pF 181pF 181pF 181pF 181pF 181pF</text>
<text x="81.1" y="42.1">HEADER 5X2/BOX</text>
<text x="98.5" y="42.1">R137</text>
<text x="98.5" y="47.9">0</text>
<text x="181.5" y="44">RN14</text>
<text x="189.2" y="44">22x4</text>
<text x="266.4" y="44">RN15</text>
<text x="272.2" y="44">1Kx4</text>
<text x="181.5" y="61.4">RN16</text>
<text x="189.2" y="61.4">22x4</text>
<text x="200.8" y="65.2">R138</text>
<text x="208.5" y="65.2">22</text>
<text x="266.4" y="63.3">RN17</text>
<text x="266.4" y="65.2">R139</text>
<text x="272.2" y="63.3">1Kx4</text>
<text x="272.2" y="65.2">1K</text>
<text x="220.1" y="69.1">C81</text>
<text x="225.9" y="69.1">C82</text>
<text x="231.7" y="69.1">C83</text>
<text x="237.5" y="69.1">C84</text>
<text x="243.3" y="69.1">C85</text>
<text x="249.1" y="69.1">C86</text>
<text x="254.8" y="69.1">C87</text>
<text x="260.6" y="69.1">C88</text>
<text x="266.4" y="69.1">C89</text>
<text x="276.1" y="71">D2</text>
<text x="220.1" y="73">181pF 181pF 181pF 181pF 181pF 181pF 181pF 181pF 181pF</text>
<text x="276.1" y="74.9">S1N4001-M</text>
<text x="246.2" y="96.3">J19</text>
<text x="84" y="125.3">J20</text>
<text x="81.1" y="138.6">HEADER 5X2/BOX</text>
<text x="98.5" y="138.6">R140</text>
<text x="98.5" y="144.4">0</text>
<text x="237.5" y="148.3">HEADER 13X2-2.54mm/BOX</text>
</g>
<g font-size="1.7">
<text x="183" y="15.4">1</text>
<text x="183" y="17.4">3</text>
<text x="190.6" y="15.4">2</text>
<text x="190.6" y="17.4">4</text>
<text x="266" y="15.4">1</text>
<text x="266" y="17.4">3</text>
<text x="273.6" y="15.4">2</text>
<text x="273.6" y="17.4">4</text>
<text x="183" y="19.3">5</text>
<text x="183" y="21.2">7</text>
<text x="183" y="23.1">7</text>
<text x="190.6" y="19.3">6</text>
<text x="190.6" y="21.2">8</text>
<text x="190.6" y="23.1">8</text>
<text x="266" y="23.1">7</text>
<text x="266" y="19.3">5</text>
<text x="266" y="21.2">7</text>
<text x="273.6" y="23.1">8</text>
<text x="273.6" y="19.3">6</text>
<text x="273.6" y="21.2">8</text>
<text x="183" y="28.9">1</text>
<text x="183" y="27">3</text>
<text x="183" y="25.1">5</text>
<text x="190.6" y="28.9">2</text>
<text x="190.6" y="27">4</text>
<text x="190.6" y="25.1">6</text>
<text x="266" y="28.9">1</text>
<text x="266" y="27">3</text>
<text x="266" y="25.1">5</text>
<text x="273.6" y="28.9">2</text>
<text x="273.6" y="27">4</text>
<text x="273.6" y="25.1">6</text>
<text x="183" y="46.3">7</text>
<text x="190.6" y="46.3">8</text>
<text x="266" y="46.3">7</text>
<text x="273.6" y="46.3">8</text>
<text x="96.6" y="53.7">VCC</text>
<text x="183" y="52.1">1</text>
<text x="183" y="50.2">3</text>
<text x="183" y="48.2">5</text>
<text x="190.6" y="52.1">2</text>
<text x="190.6" y="50.2">4</text>
<text x="190.6" y="48.2">6</text>
<text x="266" y="52.1">1</text>
<text x="266" y="50.2">3</text>
<text x="266" y="48.2">5</text>
<text x="273.6" y="52.1">2</text>
<text x="273.6" y="50.2">4</text>
<text x="273.6" y="48.2">6</text>
<text x="183" y="59.8">1</text>
<text x="183" y="57.9">3</text>
<text x="183" y="56">5</text>
<text x="183" y="54">7</text>
<text x="190.6" y="59.8">2</text>
<text x="190.6" y="57.9">4</text>
<text x="190.6" y="56">6</text>
<text x="190.6" y="54">8</text>
<text x="266" y="59.8">1</text>
<text x="266" y="57.9">3</text>
<text x="266" y="56">5</text>
<text x="266" y="54">7</text>
<text x="273.6" y="59.8">2</text>
<text x="273.6" y="57.9">4</text>
<text x="273.6" y="56">6</text>
<text x="273.6" y="54">8</text>
<text x="274.1" y="80.7">VCC</text>
<text x="241.9" y="100.4">25</text>
<text x="241.9" y="98.4">13</text>
<text x="241.9" y="106.2">11</text>
<text x="241.9" y="104.2">24</text>
<text x="241.9" y="102.3">12</text>
<text x="241.9" y="111.9">22</text>
<text x="241.9" y="110">10</text>
<text x="241.9" y="108.1">23</text>
<text x="242.9" y="113.9">9</text>
<text x="241.9" y="119.7">20</text>
<text x="241.9" y="115.8">21</text>
<text x="242.9" y="117.7">8</text>
<text x="241.9" y="123.5">19</text>
<text x="242.9" y="125.5">6</text>
<text x="242.9" y="121.6">7</text>
<text x="241.9" y="131.2">17</text>
<text x="241.9" y="127.4">18</text>
<text x="242.9" y="129.3">5</text>
<text x="241.9" y="135.1">16</text>
<text x="242.9" y="137">3</text>
<text x="242.9" y="133.2">4</text>
<text x="241.9" y="142.8">14</text>
<text x="241.9" y="139">15</text>
<text x="242.9" y="140.9">2</text>
<text x="242.9" y="144.8">1</text>
<text x="96.6" y="150.2">VCC</text>
<text x="222" y="173">Title</text>
<text x="222" y="178.8">Size</text>
<text x="229.8" y="174.9">Vortex86SX/DX PRN1/COM3/4</text>
<text x="229.8" y="178.8">Document Number</text>
<text x="285.7" y="178.8">Rev</text>
<text x="222" y="184.6">Date:</text>
<text x="229.8" y="180.7">DM133A</text>
<text x="230" y="184.6">Thursday, November 12, 2009</text>
<text x="260.6" y="184.6">Sheet</text>
<text x="270.3" y="184.6">11</text>
<text x="276.1" y="184.6">of</text>
<text x="281.9" y="184.6">17</text>
<text x="287.7" y="180.7">0.4</text>
</g>
<g font-size="1.7" fill="#004080">
<text x="84" y="31.7">1</text>
<text x="84" y="33.6">3</text>
<text x="84" y="35.5">5</text>
<text x="90.7" y="31.7">2</text>
<text x="90.7" y="33.6">4</text>
<text x="90.7" y="35.5">6</text>
<text x="84" y="37.5">7</text>
<text x="84" y="39.4">9</text>
<text x="89.8" y="39.4">10</text>
<text x="90.7" y="37.5">8</text>
<text x="84" y="128.2">1</text>
<text x="84" y="130.1">3</text>
<text x="90.7" y="128.2">2</text>
<text x="90.7" y="130.1">4</text>
<text x="84" y="132">5</text>
<text x="84" y="134">7</text>
<text x="84" y="135.9">9</text>
<text x="89.8" y="135.9">10</text>
<text x="90.7" y="132">6</text>
<text x="90.7" y="134">8</text>
</g>
<g font-size="1.4">
<text x="30.9" y="1.5">5</text>
<text x="88.8" y="1.5">4</text>
<text x="146.7" y="1.5">3</text>
<text x="204.7" y="1.5">2</text>
<text x="262.6" y="1.5">1</text>
<text x=".5" y="26.1">D</text>
<text x="292" y="26.1">D</text>
<text x=".5" y="71.9">C</text>
<text x="292" y="71.9">C</text>
<text x=".5" y="117.8">B</text>
<text x="292" y="117.8">B</text>
<text x=".5" y="163.6">A</text>
<text x="292" y="163.6">A</text>
<text x="30.9" y="186.8">5</text>
<text x="88.8" y="186.8">4</text>
<text x="146.7" y="186.8">3</text>
<text x="204.7" y="186.8">2</text>
<text x="262.6" y="186.8">1</text>
</g>
</svg>
